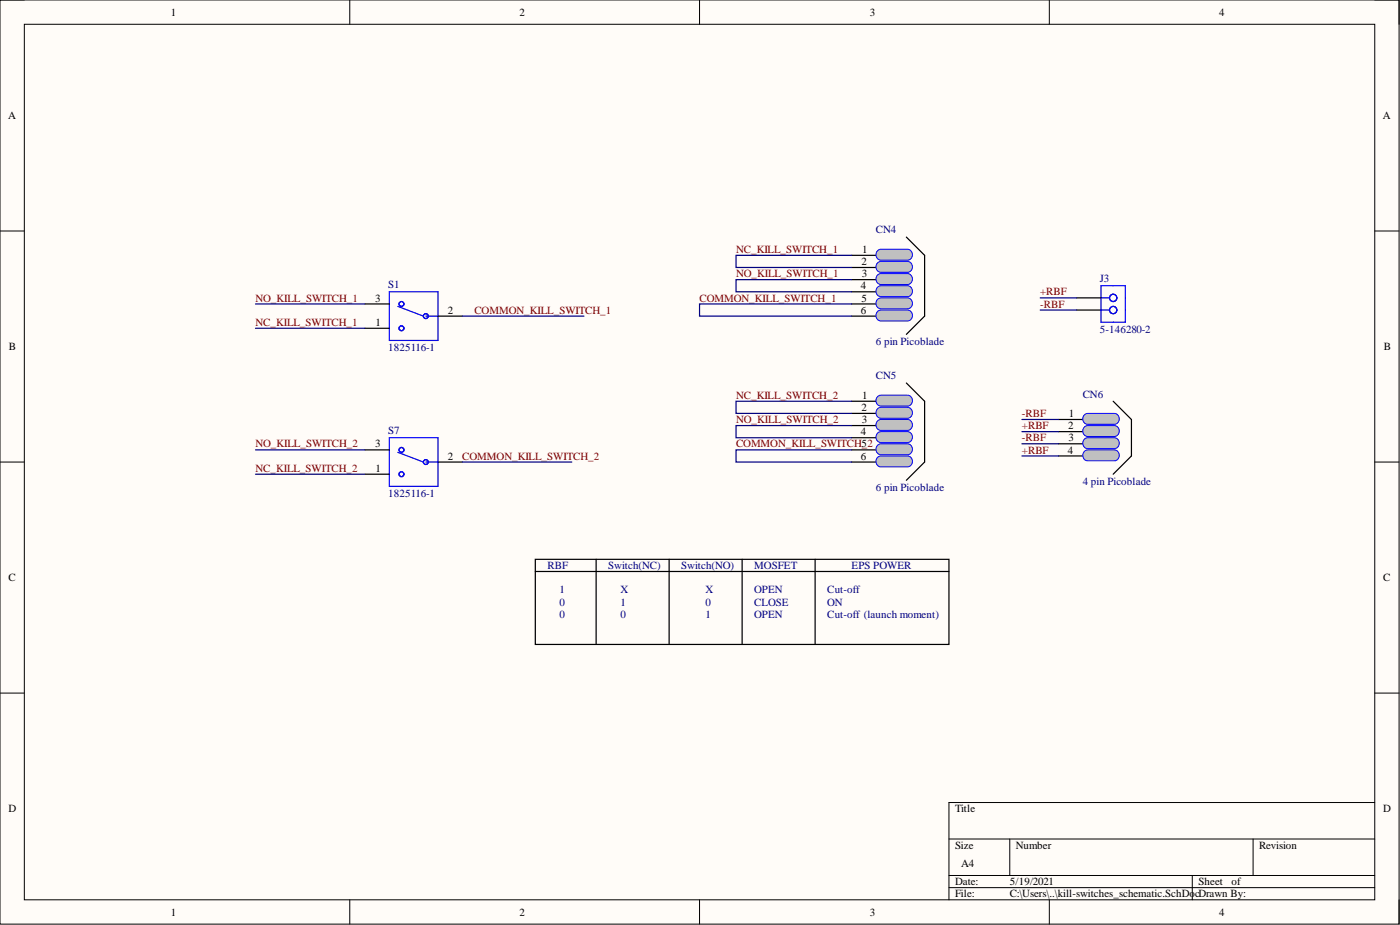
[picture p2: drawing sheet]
<svg xmlns="http://www.w3.org/2000/svg" width="292mm" height="193mm" viewBox="0 0 292 193" stroke-linecap="round" stroke-linejoin="round" font-family="sans-serif">
<path d="M0 0h291.9v192.8h-291.9z" fill-rule="evenodd" fill="#fffcf8"/>
<path d="M0 0h291.9v192.8h-291.9z" fill="none" stroke="#000" stroke-width=".21"/>
<path d="M5.1 5.1h281.7v182.6h-281.7z" fill-rule="evenodd" fill="#fffcf8"/>
<g fill="none" stroke="#000" stroke-width=".21">
<path d="M0 0h5.1M73 0v5.1M146 0v5.1M218.9 0v5.1M286.8 0h5.1v5.1M5.1 5.1h281.7v182.6h-281.7zM0 48.2h5.1M286.8 48.2h5.1M0 96.4h5.1M286.8 96.4h5.1M0 144.6h5.1M286.8 144.6h5.1"/>
<path d="M198 175h88.8M210.7 175v7.6M261.4 175v7.6M286.8 167.4h-88.8v20.3M73 187.7v5.1M146 187.7v5.1M198 182.6h88.8M198 185.2h88.8M218.9 187.7v5.1M248.8 182.6v5.1M291.9 187.7v5.1"/>
</g>
<path d="M220.8 92.6h5.1M232.3 83.7l3.8 3.8v7.6l-3.8 3.8" fill="none" stroke="#000" stroke-width=".25"/>
<path d="M226.3 91.5l.6-.2h5.6a1.15 1.15 0 0 1 1 1.2 1.15 1.15 0 0 1-1 1.1h-5.6a1.16 1.16 0 0 1-.9-.8 1.16 1.16 0 0 1 .3-1.3z" fill="#c0c0c0"/>
<path d="M226.3 91.5l.6-.2h5.6a1.15 1.15 0 0 1 1 1.2 1.15 1.15 0 0 1-1 1.1h-5.6a1.16 1.16 0 0 1-.9-.8 1.16 1.16 0 0 1 .3-1.3z" fill="none" stroke="#00f" stroke-width=".21"/>
<path d="M220.8 90h5.1" fill="none" stroke="#000" stroke-width=".25"/>
<path d="M226.3 89l.6-.2h5.6a1.15 1.15 0 0 1 1 1.1 1.15 1.15 0 0 1-1 1.2h-5.6a1.16 1.16 0 0 1-.9-.9 1.16 1.16 0 0 1 .3-1.2z" fill="#c0c0c0"/>
<path d="M226.3 89l.6-.2h5.6a1.15 1.15 0 0 1 1 1.1 1.15 1.15 0 0 1-1 1.2h-5.6a1.16 1.16 0 0 1-.9-.9 1.16 1.16 0 0 1 .3-1.2z" fill="none" stroke="#00f" stroke-width=".21"/>
<path d="M220.8 87.5h5.1" fill="none" stroke="#000" stroke-width=".25"/>
<path d="M226.3 86.5l.6-.3h5.6a1.15 1.15 0 0 1 1 1.2 1.15 1.15 0 0 1-1 1.1h-5.6a1.16 1.16 0 0 1-.9-.8 1.16 1.16 0 0 1 .3-1.2z" fill="#c0c0c0"/>
<path d="M226.3 86.5l.6-.3h5.6a1.15 1.15 0 0 1 1 1.2 1.15 1.15 0 0 1-1 1.1h-5.6a1.16 1.16 0 0 1-.9-.8 1.16 1.16 0 0 1 .3-1.2z" fill="none" stroke="#00f" stroke-width=".21"/>
<path d="M220.8 95.1h5.1" fill="none" stroke="#000" stroke-width=".25"/>
<path d="M226.3 94.1l.6-.2h5.6a1.15 1.15 0 0 1 1 1.1 1.15 1.15 0 0 1-1 1.1h-5.6a1.16 1.16 0 0 1-.9-.8 1.16 1.16 0 0 1 .3-1.2z" fill="#c0c0c0"/>
<path d="M226.3 94.1l.6-.2h5.6a1.15 1.15 0 0 1 1 1.1 1.15 1.15 0 0 1-1 1.1h-5.6a1.16 1.16 0 0 1-.9-.8 1.16 1.16 0 0 1 .3-1.2z" fill="none" stroke="#00f" stroke-width=".21"/>
<g fill="none" stroke="#000" stroke-width=".25">
<path d="M189.1 49.5l3.8 3.8v12.6M76.2 68.5h5M76.2 63.4h5M91.4 65.9h5.1M177.7 63.4h5.1M177.7 60.9h5.1M76.2 98.9h5M76.2 93.9h5M91.4 96.4h5.1M111.7 116.7h86.3v17.7h-86.3zM111.7 119.2h86.3M124.4 116.7v17.7"/>
<path d="M139.6 116.7v17.7M154.8 116.7v17.7M170.1 116.7v17.7"/>
</g>
<g fill="none" stroke="#00f" stroke-width=".25">
<path d="M81.2 60.9h10.2v10.1h-10.2zM83 63.9l5.3 2M88.8 65.9h2.6M81.2 91.3h10.2v10.2h-10.2zM83 94.4l5.3 2M88.8 96.4h2.6"/>
<circle cx="83.8" cy="63.4" r=".51"/>
<circle cx="83.8" cy="68.5" r=".51"/>
<circle cx="88.8" cy="65.9" r=".51"/>
<circle cx="83.8" cy="98.9" r=".51"/>
<circle cx="83.8" cy="93.9" r=".51"/>
<circle cx="88.8" cy="96.4" r=".51"/>
</g>
<path d="M183.2 62.4l.6-.3h5.5a1.15 1.15 0 0 1 1.1 1.2 1.15 1.15 0 0 1-1.1 1.1h-5.5a1.16 1.16 0 0 1-1-.8 1.16 1.16 0 0 1 .4-1.2z" fill="#c0c0c0"/>
<path d="M183.2 62.4l.6-.3h5.5a1.15 1.15 0 0 1 1.1 1.2 1.15 1.15 0 0 1-1.1 1.1h-5.5a1.16 1.16 0 0 1-1-.8 1.16 1.16 0 0 1 .4-1.2z" fill="none" stroke="#00f" stroke-width=".21"/>
<path d="M183.2 59.8l.6-.2h5.5a1.15 1.15 0 0 1 1.1 1.1 1.15 1.15 0 0 1-1.1 1.2h-5.5a1.16 1.16 0 0 1-1-.8 1.16 1.16 0 0 1 .4-1.3z" fill="#c0c0c0"/>
<path d="M183.2 59.8l.6-.2h5.5a1.15 1.15 0 0 1 1.1 1.1 1.15 1.15 0 0 1-1.1 1.2h-5.5a1.16 1.16 0 0 1-1-.8 1.16 1.16 0 0 1 .4-1.3z" fill="none" stroke="#00f" stroke-width=".21"/>
<path d="M177.7 58.3h5.1M192.9 65.9l-3.8 3.9" fill="none" stroke="#000" stroke-width=".25"/>
<path d="M183.2 57.3l.6-.2h5.5a1.15 1.15 0 0 1 1.1 1.1 1.15 1.15 0 0 1-1.1 1.2h-5.5a1.16 1.16 0 0 1-1-.9 1.16 1.16 0 0 1 .4-1.2z" fill="#c0c0c0"/>
<path d="M183.2 57.3l.6-.2h5.5a1.15 1.15 0 0 1 1.1 1.1 1.15 1.15 0 0 1-1.1 1.2h-5.5a1.16 1.16 0 0 1-1-.9 1.16 1.16 0 0 1 .4-1.2z" fill="none" stroke="#00f" stroke-width=".21"/>
<path d="M177.7 55.8h5.1" fill="none" stroke="#000" stroke-width=".25"/>
<path d="M183.2 54.8l.6-.3h5.5a1.15 1.15 0 0 1 1.1 1.2 1.15 1.15 0 0 1-1.1 1.1h-5.5a1.16 1.16 0 0 1-1-.8 1.16 1.16 0 0 1 .4-1.2z" fill="#c0c0c0"/>
<path d="M183.2 54.8l.6-.3h5.5a1.15 1.15 0 0 1 1.1 1.2 1.15 1.15 0 0 1-1.1 1.1h-5.5a1.16 1.16 0 0 1-1-.8 1.16 1.16 0 0 1 .4-1.2z" fill="none" stroke="#00f" stroke-width=".21"/>
<path d="M177.7 53.3h5.1" fill="none" stroke="#000" stroke-width=".25"/>
<path d="M183.2 52.2l.6-.2h5.5a1.15 1.15 0 0 1 1.1 1.1 1.15 1.15 0 0 1-1.1 1.2h-5.5a1.16 1.16 0 0 1-1-.8 1.16 1.16 0 0 1 .4-1.3z" fill="#c0c0c0"/>
<path d="M183.2 52.2l.6-.2h5.5a1.15 1.15 0 0 1 1.1 1.1 1.15 1.15 0 0 1-1.1 1.2h-5.5a1.16 1.16 0 0 1-1-.8 1.16 1.16 0 0 1 .4-1.3z" fill="none" stroke="#00f" stroke-width=".21"/>
<path d="M177.7 65.9h5.1" fill="none" stroke="#000" stroke-width=".25"/>
<path d="M183.2 64.9l.6-.2h5.5a1.15 1.15 0 0 1 1.1 1.1 1.15 1.15 0 0 1-1.1 1.2h-5.5a1.16 1.16 0 0 1-1-.9 1.16 1.16 0 0 1 .4-1.2z" fill="#c0c0c0"/>
<path d="M183.2 64.9l.6-.2h5.5a1.15 1.15 0 0 1 1.1 1.1 1.15 1.15 0 0 1-1.1 1.2h-5.5a1.16 1.16 0 0 1-1-.9 1.16 1.16 0 0 1 .4-1.2z" fill="none" stroke="#00f" stroke-width=".21"/>
<path d="M189.1 79.9l3.8 3.8v12.7M177.7 93.9h5.1M177.7 91.3h5.1" fill="none" stroke="#000" stroke-width=".25"/>
<path d="M183.2 92.8l.6-.2h5.5a1.15 1.15 0 0 1 1.1 1.1 1.15 1.15 0 0 1-1.1 1.2h-5.5a1.16 1.16 0 0 1-1-.9 1.16 1.16 0 0 1 .4-1.2z" fill="#c0c0c0"/>
<path d="M183.2 92.8l.6-.2h5.5a1.15 1.15 0 0 1 1.1 1.1 1.15 1.15 0 0 1-1.1 1.2h-5.5a1.16 1.16 0 0 1-1-.9 1.16 1.16 0 0 1 .4-1.2z" fill="none" stroke="#00f" stroke-width=".21"/>
<path d="M183.2 90.3l.6-.3h5.5a1.15 1.15 0 0 1 1.1 1.2 1.15 1.15 0 0 1-1.1 1.1h-5.5a1.16 1.16 0 0 1-1-.8 1.16 1.16 0 0 1 .4-1.2z" fill="#c0c0c0"/>
<path d="M183.2 90.3l.6-.3h5.5a1.15 1.15 0 0 1 1.1 1.2 1.15 1.15 0 0 1-1.1 1.1h-5.5a1.16 1.16 0 0 1-1-.8 1.16 1.16 0 0 1 .4-1.2z" fill="none" stroke="#00f" stroke-width=".21"/>
<path d="M177.7 88.8h5.1M192.9 96.4l-3.8 3.8" fill="none" stroke="#000" stroke-width=".25"/>
<path d="M183.2 87.7l.6-.2h5.5a1.15 1.15 0 0 1 1.1 1.2 1.15 1.15 0 0 1-1.1 1.1h-5.5a1.16 1.16 0 0 1-1-.8 1.16 1.16 0 0 1 .4-1.3z" fill="#c0c0c0"/>
<path d="M183.2 87.7l.6-.2h5.5a1.15 1.15 0 0 1 1.1 1.2 1.15 1.15 0 0 1-1.1 1.1h-5.5a1.16 1.16 0 0 1-1-.8 1.16 1.16 0 0 1 .4-1.3z" fill="none" stroke="#00f" stroke-width=".21"/>
<path d="M177.7 86.2h5.1" fill="none" stroke="#000" stroke-width=".25"/>
<path d="M183.2 85.2l.6-.2h5.5a1.15 1.15 0 0 1 1.1 1.1 1.15 1.15 0 0 1-1.1 1.2h-5.5a1.16 1.16 0 0 1-1-.9 1.16 1.16 0 0 1 .4-1.2z" fill="#c0c0c0"/>
<path d="M183.2 85.2l.6-.2h5.5a1.15 1.15 0 0 1 1.1 1.1 1.15 1.15 0 0 1-1.1 1.2h-5.5a1.16 1.16 0 0 1-1-.9 1.16 1.16 0 0 1 .4-1.2z" fill="none" stroke="#00f" stroke-width=".21"/>
<path d="M177.7 83.7h5.1" fill="none" stroke="#000" stroke-width=".25"/>
<path d="M183.2 82.7l.6-.3h5.5a1.15 1.15 0 0 1 1.1 1.2 1.15 1.15 0 0 1-1.1 1.1h-5.5a1.16 1.16 0 0 1-1-.8 1.16 1.16 0 0 1 .4-1.2z" fill="#c0c0c0"/>
<path d="M183.2 82.7l.6-.3h5.5a1.15 1.15 0 0 1 1.1 1.2 1.15 1.15 0 0 1-1.1 1.1h-5.5a1.16 1.16 0 0 1-1-.8 1.16 1.16 0 0 1 .4-1.2z" fill="none" stroke="#00f" stroke-width=".21"/>
<path d="M177.7 96.4h5.1" fill="none" stroke="#000" stroke-width=".25"/>
<path d="M183.2 95.3l.6-.2h5.5a1.15 1.15 0 0 1 1.1 1.2 1.15 1.15 0 0 1-1.1 1.1h-5.5a1.16 1.16 0 0 1-1-.8 1.16 1.16 0 0 1 .4-1.3z" fill="#c0c0c0"/>
<path d="M183.2 95.3l.6-.2h5.5a1.15 1.15 0 0 1 1.1 1.2 1.15 1.15 0 0 1-1.1 1.1h-5.5a1.16 1.16 0 0 1-1-.8 1.16 1.16 0 0 1 .4-1.3z" fill="none" stroke="#00f" stroke-width=".21"/>
<g fill="none" stroke="#00f" stroke-width=".25">
<path d="M229.7 59.6h5.1v7.6h-5.1zM229.7 62.1h1.8M229.7 64.7h1.8"/>
<circle cx="232.3" cy="64.7" r=".76"/>
<circle cx="232.3" cy="62.1" r=".76"/>
</g>
<path d="M224.6 62.1h5.1M224.6 64.7h5.1" fill="none" stroke="#000" stroke-width=".25"/>
<g fill="none" stroke="#000080" stroke-width=".25">
<path d="M177.7 58.3h-24.1v2.6h24.1M177.7 53.3h-24.1v2.5h24.1M53.3 68.5h22.9M53.3 63.4h22.9M96.5 65.9h25.3M177.7 63.4h-31.7v2.5h31.7M217 62.1h7.6M217 64.7h7.6M53.3 98.9h22.9M53.3 93.9h22.9M96.5 96.4h22.8M177.7 93.9h-24.1v2.5h24.1"/>
<path d="M177.7 88.8h-24.1v2.5h24.1M177.7 83.7h-24.1v2.5h24.1M213.2 95.1h7.6M213.2 92.6h7.6M213.2 90h7.6M213.2 87.5h7.6"/>
</g>
<g font-size="2.3">
<text x="35.6" y="3.3">1</text>
<text x="108.4" y="3.3">2</text>
<text x="181.5" y="3.3">3</text>
<text x="254.3" y="3.3">4</text>
<text x="1.7" y="24.9">A</text>
<text x="288.5" y="24.9">A</text>
<text x="179.9" y="52.8">1</text>
<text x="179.7" y="55.3">2</text>
<text x="179.8" y="57.8">3</text>
<text x="78.3" y="62.9">3</text>
<text x="93.4" y="65.4">2</text>
<text x="179.6" y="60.4">4</text>
<text x="179.6" y="65.4">6</text>
<text x="179.7" y="62.9">5</text>
<text x="78.4" y="68">1</text>
<text x="1.9" y="73.1">B</text>
<text x="288.7" y="73.1">B</text>
<text x="179.9" y="83.2">1</text>
<text x="179.7" y="85.7">2</text>
<text x="179.8" y="88.3">3</text>
<text x="222.9" y="89.5">2</text>
<text x="223" y="87">1</text>
<text x="78.3" y="93.3">3</text>
<text x="93.4" y="95.9">2</text>
<text x="179.6" y="90.8">4</text>
<text x="179.6" y="95.9">6</text>
<text x="222.8" y="94.6">4</text>
<text x="223" y="92.1">3</text>
<text x="78.4" y="98.4">1</text>
<text x="1.8" y="121.3">C</text>
<text x="288.6" y="121.3">C</text>
<text x="1.8" y="169.4">D</text>
<text x="199.3" y="169.4">Title</text>
<text x="288.6" y="169.4">D</text>
<text x="199.3" y="177.1">Size</text>
<text x="212" y="177.1">Number</text>
<text x="262.7" y="177.1">Revision</text>
<text x="199.3" y="184.7">Date:</text>
<text x="200.5" y="180.9">A4</text>
<text x="210.7" y="184.7">5/19/2021</text>
<text x="250" y="184.7">Sheet</text>
<text x="257" y="184.7">of</text>
<text x="35.6" y="191">1</text>
<text x="108.4" y="191">2</text>
<text x="181.5" y="191">3</text>
<text x="199.3" y="187.2">File:</text>
<text x="210.7" y="187.2">C:\Users\..\kill-switches_schematic.SchDo</text>
<text x="249.3" y="187.2">cDrawn By:</text>
<text x="254.3" y="191">4</text>
</g>
<g font-size="2.3" fill="#800000">
<text x="153.6" y="52.8">NC_KILL_SWITCH_1</text>
<text x="153.6" y="57.8">NO_KILL_SWITCH_1</text>
<text x="53.3" y="62.9">NO_KILL_SWITCH_1</text>
<text x="99" y="65.4">COMMON_KILL_SWITCH_1</text>
<text x="146" y="62.9">COMMON_KILL_SWITCH_1</text>
<text x="217" y="61.6">+RBF</text>
<text x="217" y="64.2">-RBF</text>
<text x="53.3" y="68">NC_KILL_SWITCH_1</text>
<text x="153.6" y="83.2">NC_KILL_SWITCH_2</text>
<text x="153.6" y="88.3">NO_KILL_SWITCH_2</text>
<text x="213.2" y="87">-RBF</text>
<text x="213.2" y="89.5">+RBF</text>
<text x="53.3" y="93.3">NO_KILL_SWITCH_2</text>
<text x="96.5" y="95.9">COMMON_KILL_SWITCH_2</text>
<text x="153.6" y="93.3">COMMON_KILL_SWITCH5</text>
<text x="179.8" y="93.3">_2</text>
<text x="213.2" y="92.1">-RBF</text>
<text x="213.2" y="94.6">+RBF</text>
<text x="53.3" y="98.4">NC_KILL_SWITCH_2</text>
</g>
<g font-size="2.3" fill="#000080">
<text x="182.8" y="48.7">CN4</text>
<text x="229.5" y="58.8">J3</text>
<text x="81" y="60.1">S1</text>
<text x="229.5" y="69.5">5-146280-2</text>
<text x="81" y="73.3">1825116-1</text>
<text x="182.8" y="72">6 pin Picoblade</text>
<text x="182.8" y="79.1">CN5</text>
<text x="225.9" y="82.9">CN6</text>
<text x="81" y="90.6">S7</text>
<text x="225.9" y="101.2">4 pin Picoblade</text>
<text x="81" y="103.7">1825116-1</text>
<text x="182.8" y="102.5">6 pin Picoblade</text>
<text x="114.2" y="118.7">RBF</text>
<text x="126.9" y="118.7">Switch(NC)</text>
<text x="142.1" y="118.7">Switch(NO)</text>
<text x="157.4" y="118.7">MOSFET</text>
<text x="177.7" y="118.7">EPS POWER</text>
<text x="116.8" y="123.8">1</text>
<text x="129.5" y="123.8">X</text>
<text x="147.2" y="123.8">X</text>
<text x="157.4" y="123.8">OPEN</text>
<text x="172.6" y="123.8">Cut-off</text>
<text x="116.8" y="128.9">0</text>
<text x="116.8" y="126.3">0</text>
<text x="129.5" y="126.3">1</text>
<text x="129.5" y="128.9">0</text>
<text x="147.2" y="128.9">1</text>
<text x="147.2" y="126.3">0</text>
<text x="157.4" y="126.3">CLOSE</text>
<text x="157.4" y="128.9">OPEN</text>
<text x="172.6" y="126.3">ON</text>
<text x="172.6" y="128.9">Cut-off (launch moment)</text>
</g>
</svg>
